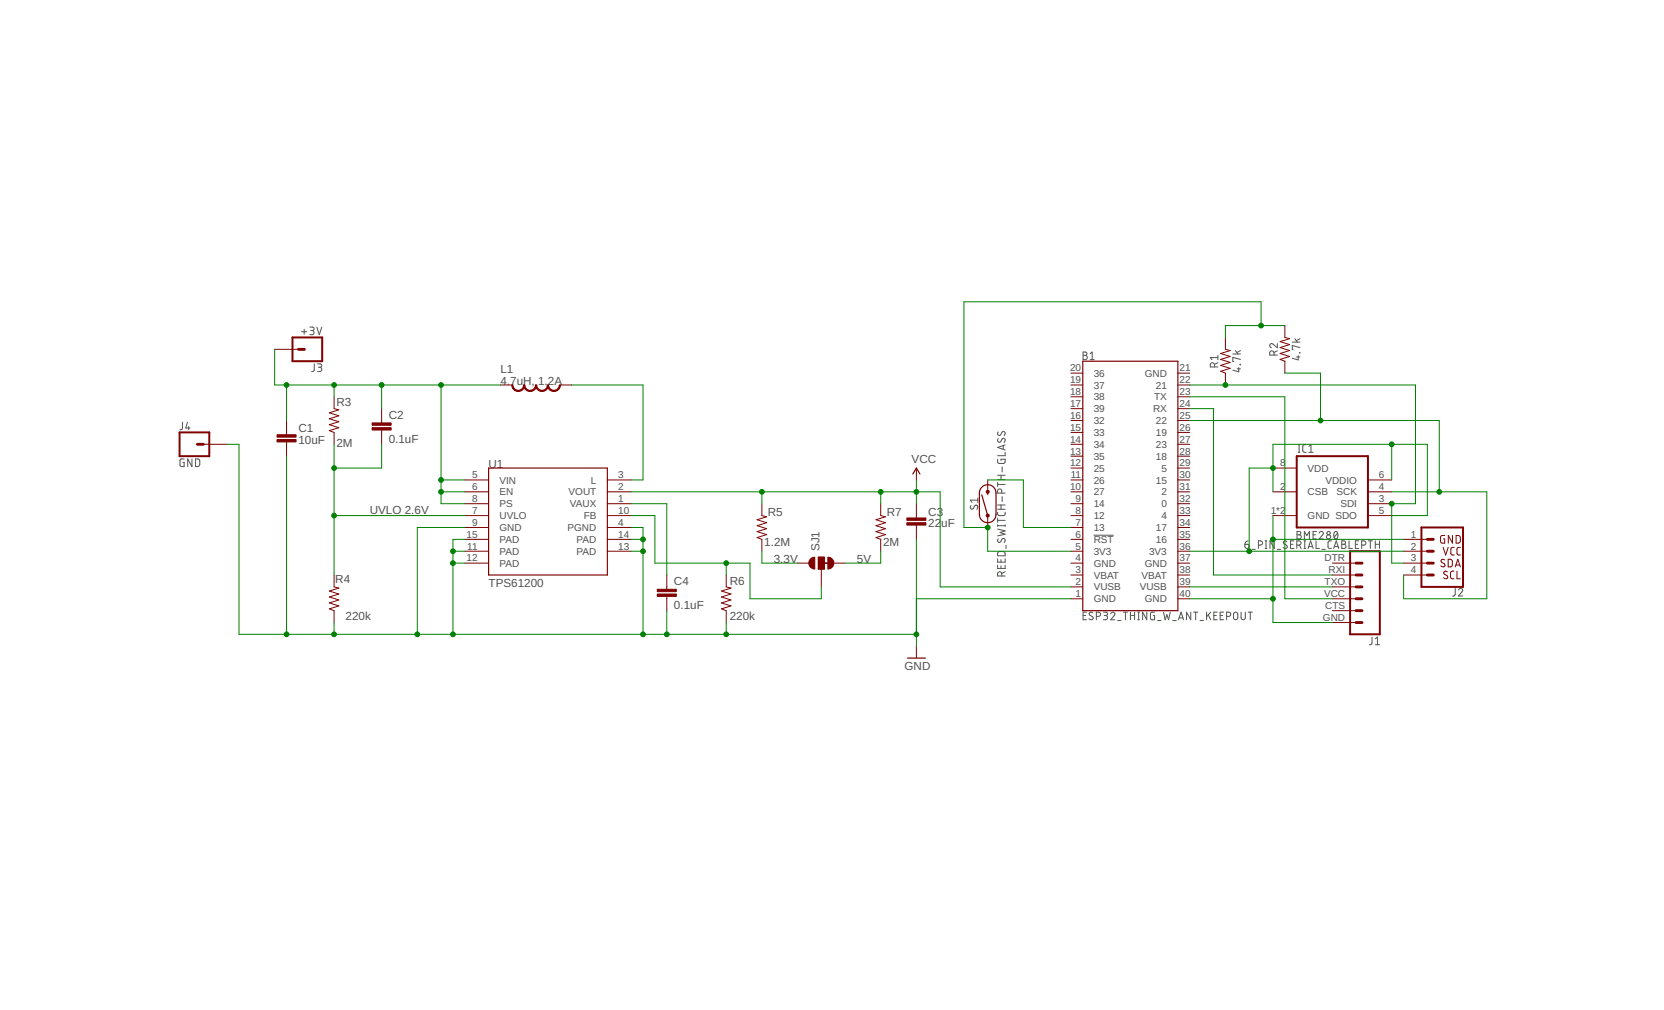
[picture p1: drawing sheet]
<svg xmlns="http://www.w3.org/2000/svg" width="356mm" height="216mm" viewBox="0 0 356 216" stroke-linecap="round" stroke-linejoin="round" font-family="sans-serif">
<g fill="none" stroke="#505050" stroke-width=".21">
<path d="M64.5 70.9h1.1M65 70.4v1.1M66.2 69.9h.6a.37 .37 0 0 1 .3 .4 .37 .37 0 0 1-.3 .4h-.4M66.7 70.7a.44 .44 0 0 1 .4 .4 .44 .44 0 0 1-.4 .4h-.5M67.2 77.8l-.1 1.4-.1 .2h-.4M67.7 69.9l.5 1.6 .6-1.6M67.9 77.8h.5a.36 .36 0 0 1 .4 .3 .36 .36 0 0 1-.4 .4h-.3M68.3 78.5a.46 .46 0 0 1 .5 .5 .46 .46 0 0 1-.5 .4h-.4M231.5 75.2h.4a.36 .36 0 0 1 .4 .4 .36 .36 0 0 1-.4 .4 .46 .46 0 0 1 .5 .4 .46 .46 0 0 1-.5 .5h-.4zM231.5 76h.4M233 76.9h.8M233 75.6l.4-.4v1.7"/>
<path d="M259.5 78.4v-.4a.46 .46 0 0 0-.4-.5 .46 .46 0 0 0-.5 .5v.4h1.7M260.3 77.5l-.8 .4M260.3 76.4h-1.7l.4 .5M260.3 76v.9M263.5 75.7h1.6M264 75l.5 .7M264.4 78.8h.7M264.7 78.6v.9l-1.2-.4M265 77.9l.1 .1zM265.1 76.8l-1.6-.4v.9h.2M265.1 75l-.8 .4M272.2 75.9v-.5a.46 .46 0 0 0-.4-.4 .46 .46 0 0 0-.5 .4v.5h1.7"/>
<path d="M273 73.4v.9l-.9-.7a.44 .44 0 0 0-.7 .1 .44 .44 0 0 0 .3 .6M273 75l-.8 .4M276.2 73.1h1.6M276.7 72.4l.5 .7M277.1 76.3h.7M277.4 76v.9l-1.2-.3M277.7 75.4h.1zM277.8 74.3l-1.6-.4v.8h.2M277.8 72.4l-.8 .4M39 90.2v1.4l-.5 .3M39.3 98.1h-.6l-.2 .2v1.1l.2 .3h.6v-.9h-.2M40.1 90.2l-.4 1.3h.9"/>
<path d="M40.3 91.1v.8M41 98.1v1.6l-.9-1.6v1.6M41.8 98.1h.6l.3 .3v.9l-.3 .4h-.6zM213.2 98.2v.6l.2 .2 1 .1 .4-.3v-.6h-.9v.2M213.3 93.8a.42 .42 0 0 0-.1 .5 .42 .42 0 0 0 .6 .2l.3-.6a.38 .38 0 0 1 .5-.2 .38 .38 0 0 1 .2 .6l-.2 .3M213.3 92.3a.41 .41 0 0 0-.1 .6 .41 .41 0 0 0 .6 .1l.3-.6a.38 .38 0 0 1 .5-.1 .38 .38 0 0 1 .2 .5l-.2 .3M214.2 99.8v1.1M214.4 95.2v.9M214.8 96.7v.7h-1.6M214.8 95.1l-1.6 .6 1.6 .5M277.4 96.7h.4M277.4 95.1h.4"/>
<path d="M277.6 95.1v1.6M279.1 95.1h-.5l-.2 .3 .1 1.2 .6 .1M279.7 96.7h.9M279.7 95.4l.5-.3v1.6M207.5 108.1a.41 .41 0 0 0-.1 .5 .41 .41 0 0 0 .5 .2l.4-.6a.38 .38 0 0 1 .5-.2 .38 .38 0 0 1 .1 .5l-.2 .4M209 106.9h-1.7l.4 .5M209 106.5v.9M213.2 109.5v.5l.4 .2h1l.2-.2v-.5M213.2 103.1v.9M213.2 110.8v.9M213.2 112.2v.3M213.2 119.4v.8h1.6v-.8"/>
<path d="M213.2 113.1l1.6 .4-1.1 .3 1.1 .4-1.6 .4M213.2 112.4h1.6M213.2 111.2h1.6M213.2 108.9h1.6M213.2 107.9h1.6M213.2 103.6h1.6M213.2 102.5h1.6M213.2 101.6h1.6M213.3 118l.3-.1h.9l.3 .3v.6h-1.6zM213.3 115.2a.41 .41 0 0 0-.1 .6 .41 .41 0 0 0 .6 .1l.3-.6a.41 .41 0 0 1 .6-.1 .41 .41 0 0 1 0 .6l-.1 .2M213.9 101.6v.9M213.9 107.9v1"/>
<path d="M213.9 119.6v.6M214.1 105.4v-.5a.44 .44 0 0 0-.5-.4 .44 .44 0 0 0-.4 .4v.5h1.6M214.2 106.2v1M214.8 112.2v.3M215 116.5v.8M233.7 114.4h4.3M266 116.4h.6a.45 .45 0 0 1 .3 .5 .45 .45 0 0 1-.5 .3 .45 .45 0 0 1-.4-.4zM266.8 115.6l-.5 .2-.3 .6M267.5 117.4h.7M268.9 116.5h.5a.46 .46 0 0 0 .4-.4 .46 .46 0 0 0-.4-.5h-.5v1.6M270.4 115.6h.3M270.4 117.2h.3"/>
<path d="M270.6 115.6v1.6M272.3 115.6v1.6l-.9-1.6v1.6M272.9 117.4h.8M275 115.8a.41 .41 0 0 0-.6-.2 .41 .41 0 0 0-.1 .6l.6 .4a.44 .44 0 0 1 0 .7 .44 .44 0 0 1-.7-.3M275.8 116.4h.5M276.5 115.6h-.7v1.6h.7M277.1 116.5h.5a.46 .46 0 0 0 .4-.4 .46 .46 0 0 0-.4-.5h-.5v1.6M277.2 113.6h.4a.36 .36 0 0 1 .4 .4 .36 .36 0 0 1-.4 .3 .44 .44 0 0 1 .5 .5 .44 .44 0 0 1-.5 .4h-.4zM277.2 114.3h.4M277.7 116.5l.3 .7M278.7 115.6h.3M278.7 117.2h.3"/>
<path d="M278.7 115.2v-1.6l.6 .9 .5-.9v1.6M278.8 115.6v1.6M279.5 117.2l.6-1.6 .5 1.6M279.7 116.8h.8M280.6 114.3h.5M281.2 115.6v1.6h.8M281.3 113.6h-.7v1.6h.7M281.9 114a.44 .44 0 0 1 .6-.4 .44 .44 0 0 1 .2 .7l-.8 .9h.9M282.5 117.4h.7M284.5 115.6l-.5 .1-.2 .3v1l.2 .2h.5M285 117.2l.6-1.6 .5 1.6M285.1 116.8h.9"/>
<path d="M285.2 113.7l.3-.1a.95 .95 0 0 1 0 1.6 .98 .98 0 0 1-.3-1.5zM285.8 114l-.7 .9M286.7 115.6h.5a.37 .37 0 0 1 .3 .4 .37 .37 0 0 1-.3 .4 .44 .44 0 0 1 .4 .4 .44 .44 0 0 1-.4 .4h-.5zM286.7 116.4h.5M288.3 115.6v1.6h.7M289.6 116.4h.6M290.4 115.6h-.8v1.6h.8M291 116.5h.5a.46 .46 0 0 0 .4-.4 .46 .46 0 0 0-.4-.5h-.5v1.6M292.4 115.6h.9M292.8 115.6v1.6M293.9 116.4h.9M293.9 115.6v1.6"/>
<path d="M294.8 115.6v1.6M213.2 120.8v.7h1.6v-.7M213.9 121v.5M214.1 123.1v-.4a.44 .44 0 0 0-.5-.5 .44 .44 0 0 0-.4 .5v.4h1.6M214.8 122.2l-.7 .4M231.5 131.6h.5M232.2 130.9h-.7v1.6h.7M233.5 131l-.2-.1a.38 .38 0 0 0-.5 .1 .38 .38 0 0 0 .1 .5l.5 .3a.4 .4 0 0 1 .1 .6 .4 .4 0 0 1-.6 0l-.2-.2M234.3 131.8h.5a.46 .46 0 0 0 .4-.5 .46 .46 0 0 0-.4-.4h-.5v1.6M235.8 130.9h.5a.36 .36 0 0 1 .4 .3 .36 .36 0 0 1-.4 .4h-.3M236.2 131.6a.46 .46 0 0 1 .5 .4 .46 .46 0 0 1-.5 .5h-.4M237.3 131.2a.45 .45 0 0 1 .7-.3 .45 .45 0 0 1 .1 .7l-.8 .9h1"/>
<path d="M238.8 132.7h.8M240.1 130.9h.9M240.5 130.9v1.6M241.6 131.6h.9M241.6 130.9v1.6M242.5 130.9v1.6M243.1 132.5h.4M243.1 130.9h.4M243.3 130.9v1.6M245.1 130.9v1.6l-.9-1.6v1.6M246.7 130.9h-.6l-.2 .2v1l.2 .4h.6v-.9h-.2M247.4 132.7h.7"/>
<path d="M248.6 130.9l.4 1.6 .4-1.1 .3 1.1 .4-1.6M250.6 132.7h.8M251.8 132.5l.6-1.6 .5 1.6M252 132.1h.8M254.5 130.9v1.6l-.9-1.6v1.6M255.1 130.9h.9M255.5 130.9v1.6M256.5 132.7h.7M257.9 130.9v1.6M258.2 131.5l.5 1M258.7 130.9l-.8 .9M259.4 131.6h.5"/>
<path d="M260.1 130.9h-.7v1.6h.7M260.8 131.6h.5M261.5 130.9h-.7v1.6h.7M262.1 131.8h.5a.46 .46 0 0 0 .4-.5 .46 .46 0 0 0-.4-.4h-.5v1.6M263.7 131l.4-.1 .3 .1 .1 1a.46 .46 0 0 1-.4 .5 .46 .46 0 0 1-.5-.5zM265.2 130.9v1.1a.46 .46 0 0 0 .5 .5 .46 .46 0 0 0 .4-.5v-1.1M266.7 130.9h.9M267.2 130.9v1.6M293.2 136.2v1.4l-.2 .2h-.3M293.9 137.8h.9M293.9 136.5l.5-.3v1.6M311 125.8l-.1 1.4-.2 .2h-.3"/>
<path d="M311.7 126.1a.44 .44 0 0 1 .6-.3 .44 .44 0 0 1 .1 .7l-.7 .9h.9"/>
<circle cx="283.9" cy="114" r=".36"/>
<circle cx="283.9" cy="114.8" r=".46"/>
</g>
<path d="M175.5 120.4h2.6" fill="none" stroke="#800000" stroke-width=".34"/>
<g fill="none" stroke="#800000" stroke-width=".21">
<path d="M58.7 74.7h5.1M228.9 79.8h2.5M251.7 79.8h2.6M261.9 72.1v2.6l1 .2-2 .7 2 .6-2 .6 2 .7-2 .6 2 .6-2 .7 1 .4v2.5M274.6 69.6v2.5l1 .3-2 .6 2 .7-2 .6 2 .6-2 .7 2 .6-2 .6 1 .4v2.6M43.5 95h5M61.2 89.9v3M61.2 94.5v3M71.4 84.8v2.6l1 .2-2 .6 2 .7-2 .6 2 .6-2 .7 2 .6-2 .7 1 .3v2.6M81.6 87.4v3M81.6 91.9v3.1M107 82.3h2.5"/>
<path d="M119.6 82.3h2.6M228.9 97.5h2.5M228.9 95h2.5M228.9 92.4h2.5M228.9 89.9h2.5M228.9 87.4h2.5M228.9 84.8h2.5M228.9 82.3h2.5M251.7 97.5h2.6M251.7 95h2.6M251.7 92.4h2.6M251.7 89.9h2.6"/>
<path d="M251.7 87.4h2.6M251.7 84.8h2.6M251.7 82.3h2.6M99.3 117.8h5.1M99.3 115.3h5.1M99.3 112.8h5.1M99.3 110.2h5.1M99.3 107.7h5.1M99.3 105.1h5.1M99.3 102.6h5.1M129.8 117.8h5.1M129.8 115.3h5.1"/>
<path d="M129.8 112.8h5.1M129.8 110.2h5.1M129.8 107.7h5.1M129.8 105.1h5.1M129.8 102.6h5.1M162.8 107.7v2.5l1 .3-2 .6 2 .6-2 .7 2 .6-2 .6 2 .7-2 .6 1 .4v2.5M174.9 119.1h1.2v2.5h-1.2zM188.2 107.7v2.5l1 .3-2 .6 2 .6-2 .7 2 .6-2 .6 2 .7-2 .6 1 .4v2.5M195.8 100.1v2.5M195.8 107.7v3M195.8 112.2v3.1M211.1 102.6v3.2"/>
<path d="M211.1 110.2v2.6M228.9 117.8h2.5M228.9 115.3h2.5M228.9 112.8h2.5M228.9 110.2h2.5M228.9 107.7h2.5M228.9 105.1h2.5M228.9 102.6h2.5M228.9 100.1h2.5M251.7 117.8h2.6M251.7 115.3h2.6M251.7 112.8h2.6"/>
<path d="M251.7 110.2h2.6M251.7 107.7h2.6M251.7 105.1h2.6M251.7 102.6h2.6M251.7 100.1h2.6M272 110.2h5.1M272 105.1h5.1M272 100.1h5.1M292.3 110.2h5.1M292.3 107.7h5.1M292.3 105.1h5.1M292.3 102.6h5.1"/>
<path d="M300 117.8h5M300 115.3h5M308.4 117l.5 1.6 .6-1.6M308.7 119.7a.41 .41 0 0 0-.6-.1 .41 .41 0 0 0-.1 .6l.6 .3a.44 .44 0 0 1 0 .7 .44 .44 0 0 1-.7-.3M308.7 114.5h-.5l-.3 .2-.1 1 .3 .4h.6v-.9h-.2M309.5 119.5l.6 .1 .2 .2v1.1l-.2 .3h-.6zM310.4 114.5v1.6l-.9-1.6v1.6M310.8 117l-.5 .1-.3 .3 .1 1 .2 .2h.5M311.2 114.5h.6l.2 .3 .1 .9-.3 .4h-.6zM312.1 117l-.5 .1-.2 .3v1l.2 .2h.5M71.4 122.9v2.6l1 .2-2 .6 2 .7-2 .6 2 .6-2 .7 2 .6-2 .7 1 .3v2.6M99.3 120.4h5.1"/>
<path d="M142.5 122.9v3.1M142.5 127.5v3M155.2 122.9v2.6l1 .2-2 .6 2 .7-2 .6 2 .6-2 .7 2 .6-2 .7 1 .3v2.6M170.4 120.4h2.6M175.5 121.6v3.9M178.1 120.4h2.5M195.8 138.1v2.6M228.9 128h2.5M228.9 125.5h2.5M228.9 122.9h2.5M228.9 120.4h2.5M251.7 128h2.6"/>
<path d="M251.7 125.5h2.6M251.7 122.9h2.6M251.7 120.4h2.6M284.7 128h5.1M284.7 125.5h5.1M284.7 122.9h5.1M284.7 120.4h5.1M284.7 130.5h5.1M284.7 133.1h5.1M300 122.9h5M300 120.4h5M309.3 122.2l-.2-.1a.37 .37 0 0 0-.5 .2 .37 .37 0 0 0 .1 .5l.5 .2a.38 .38 0 0 1 .1 .6 .38 .38 0 0 1-.5 .1l-.3-.2"/>
<path d="M310.7 122.1l-.6 .1-.1 .2v1.1l.2 .2h.5M311 121.2l.5-1.7 .6 1.7M311.1 120.8h.8M311.4 122.1v1.6h.7"/>
</g>
<path d="M231.4 77.2h20.3v53.3h-20.3zM104.4 100.1h25.4v22.8h-25.4zM195.1 101.3l.7-1.2 .8 1.2M209.8 105.8l1.3 4.4M209.8 104.1a1.76 1.76 0 0 1 2-.4 1.76 1.76 0 0 1 1.1 1.7v4.6a1.78 1.78 0 0 1-1.8 1.7 1.78 1.78 0 0 1-1.8-1.7v-4.6l.1-.7zM193.9 140.7h3.8" fill="none" stroke="#800000" stroke-width=".25"/>
<g fill="#800000" stroke="#800000" stroke-width=".21">
<path d="M176.9 119.1a1.27 1.27 0 0 1 1.3 1.3 1.27 1.27 0 0 1-1.3 1.2z" fill-rule="evenodd"/>
<path d="M173.2 119.5l.5-.3 .4-.1v2.5a1.27 1.27 0 0 1-1.1-.7 1.27 1.27 0 0 1 .2-1.4z" fill-rule="evenodd"/>
<path d="M118.4 83.4l.7-.2 .3-.4 .1-.5h.3a1.41 1.41 0 0 1-1.4 1.4z" fill-rule="evenodd"/>
<path d="M117 82.3h.2l.5 .9 .7 .2v.3a1.41 1.41 0 0 1-1.4-1.4z" fill-rule="evenodd"/>
<path d="M115.8 83.4l.7-.2 .4-.4 .1-.5h.2a1.41 1.41 0 0 1-1.4 1.4z" fill-rule="evenodd"/>
<path d="M114.4 82.3h.3l.4 .9 .7 .2v.3a1.45 1.45 0 0 1-1.4-1.4z" fill-rule="evenodd"/>
<path d="M113.3 83.4l.7-.2 .3-.4 .1-.5h.3a1.41 1.41 0 0 1-1.4 1.4z" fill-rule="evenodd"/>
<path d="M111.9 82.3h.2l.5 .9 .7 .2v.3a1.45 1.45 0 0 1-1.4-1.4z" fill-rule="evenodd"/>
<path d="M111.9 82.3h.2a1.41 1.41 0 0 1-1.3 1.4v-.3l.9-.4z" fill-rule="evenodd"/>
<path d="M109.4 82.3h.2l.3 .7 .4 .3 .5 .1v.3a1.41 1.41 0 0 1-1.4-1.4z" fill-rule="evenodd"/>
<circle cx="211.1" cy="110.2" r=".33"/>
<circle cx="211.1" cy="105.1" r=".33"/>
</g>
<path d="M62.5 72.1h6.4v5.1h-6.4zM38.4 92.4h6.3v5.1h-6.3zM277.1 97.5h15.2v15.3h-15.2zM288.5 117.8h6.4v17.8h-6.4zM303.8 112.8h8.9v12.7h-8.9z" fill="none" stroke="#800000" stroke-width=".42"/>
<path d="M63.8 74.7h1.2M42.2 95h1.3M305 117.8h1.3M305 115.3h1.3M289.8 125.5h1.3M289.8 122.9h1.3M289.8 120.4h1.3M289.8 130.5h1.3M289.8 128h1.3M289.8 133.1h1.3M305 122.9h1.3M305 120.4h1.3" fill="none" stroke="#800000" stroke-width=".61"/>
<g fill="#800000" stroke="#800000" stroke-width=".21">
<path d="M193.8 111.7h4.1v.5h-4.1z"/>
<path d="M193.8 110.7h4.1v.5h-4.1z"/>
<path d="M79.5 91.4h4.1v.5h-4.1z"/>
<path d="M79.5 90.4h4.1v.5h-4.1z"/>
<path d="M140.5 127h4v.5h-4z"/>
<path d="M140.5 126h4v.5h-4z"/>
<path d="M174.9 119.1h1.2v2.5h-1.2z"/>
<path d="M59.2 94h4.1v.5h-4.1z"/>
<path d="M59.2 92.9h4.1v.6h-4.1z"/>
</g>
<g fill="none" stroke="#008000" stroke-width=".21">
<path d="M58.7 74.7v7.6h48.3M269.5 69.6v-5.1h-63.5v48.3h5.1v5h17.8M274.6 79.8h7.6v10.1M274.6 69.6h-12.7v2.5M48.5 95h2.6v40.6h144.7M61.2 82.3v7.6M61.2 97.5v38.1M71.4 82.3v2.5M71.4 95v27.9M81.6 95v5.1h-10.2M81.6 82.3v5.1M94.3 82.3v25.4h5"/>
<path d="M122.2 82.3h15.2v20.3h-2.5M254.3 84.8h20.3v43.2h10.1M254.3 82.3h48.2v25.4h-5.1v12.7h2.6M254.3 89.9h53.3v15.2M254.3 87.4h5v35.5h25.4M297.4 95v7.6M71.4 110.2h27.9M94.3 105.1h5M94.3 102.6h5M96.8 117.8h2.5M99.3 115.3h-2.5v20.3M99.3 112.8h-10.1v22.8"/>
<path d="M134.9 110.2h5.1v10.2h20.3v7.6h15.2v-2.5M134.9 115.3h2.5M134.9 117.8h2.5M134.9 105.1h66v20.4h28M134.9 107.7h7.6v15.2M134.9 112.8h2.5v22.8M162.8 117.8v2.6h7.6M162.8 105.1v2.6M188.2 117.8v2.6h-7.6M188.2 105.1v2.6M195.8 102.6v5.1M195.8 115.3v22.8"/>
<path d="M211.1 102.6h7.6v10.2h10.2M254.3 117.8h45.7M272 105.1v-10.1h33v15.2h-7.6M272 110.2v22.9h12.7M272 115.3h28M272 100.1h-5v17.7M297.4 105.1h20.3v22.9h-17.7v-5.1M71.4 133.1v2.5M96.8 120.4h2.5M142.5 130.5v5.1M155.2 120.4v2.5M155.2 133.1v2.5"/>
<path d="M195.8 128h33.1M254.3 128h17.7M254.3 125.5h30.4"/>
</g>
<g fill="#008000" stroke="#008000" stroke-width=".21">
<circle cx="272" cy="128" r=".51"/>
<circle cx="272" cy="115.3" r=".51"/>
<circle cx="272" cy="100.1" r=".51"/>
<circle cx="297.4" cy="95" r=".51"/>
<circle cx="267" cy="117.8" r=".51"/>
<circle cx="282.2" cy="89.9" r=".51"/>
<circle cx="307.6" cy="105.1" r=".51"/>
<circle cx="261.9" cy="82.3" r=".51"/>
<circle cx="297.4" cy="107.7" r=".51"/>
<circle cx="71.4" cy="110.2" r=".51"/>
<circle cx="71.4" cy="100.1" r=".51"/>
<circle cx="155.2" cy="120.4" r=".51"/>
<circle cx="71.4" cy="82.3" r=".51"/>
<circle cx="61.2" cy="82.3" r=".51"/>
<circle cx="94.3" cy="82.3" r=".51"/>
<circle cx="81.6" cy="82.3" r=".51"/>
<circle cx="94.3" cy="102.6" r=".51"/>
<circle cx="94.3" cy="105.1" r=".51"/>
<circle cx="61.2" cy="135.6" r=".51"/>
<circle cx="96.8" cy="117.8" r=".51"/>
<circle cx="96.8" cy="120.4" r=".51"/>
<circle cx="96.8" cy="135.6" r=".51"/>
<circle cx="137.4" cy="115.3" r=".51"/>
<circle cx="137.4" cy="117.8" r=".51"/>
<circle cx="137.4" cy="135.6" r=".51"/>
<circle cx="142.5" cy="135.6" r=".51"/>
<circle cx="195.8" cy="135.6" r=".51"/>
<circle cx="71.4" cy="135.6" r=".51"/>
<circle cx="89.2" cy="135.6" r=".51"/>
<circle cx="155.2" cy="135.6" r=".51"/>
<circle cx="195.8" cy="105.1" r=".51"/>
<circle cx="162.8" cy="105.1" r=".51"/>
<circle cx="188.2" cy="105.1" r=".51"/>
<circle cx="211.1" cy="112.8" r=".51"/>
<circle cx="269.5" cy="69.6" r=".51"/>
</g>
<g font-size="2.5" fill="#505050">
<text x="106.9" y="82.3">4.7uH, 1.2A</text>
<text x="106.9" y="79.7">L1</text>
<text x="71.9" y="86.9">R3</text>
<text x="83.1" y="89.5">C2</text>
<text x="63.8" y="95">10uF</text>
<text x="63.8" y="92.4">C1</text>
<text x="71.9" y="95.5">2M</text>
<text x="83.1" y="94.6">0.1uF</text>
<text x="104.4" y="100.1">U1</text>
<text x="194.8" y="99">VCC</text>
<text x="79" y="110">UVLO 2.6V</text>
<text x="164.1" y="110.2">R5</text>
<text x="189.5" y="110.2">R7</text>
<text x="198.4" y="112.8">22</text>
<text x="198.4" y="110.2">C3</text>
<text x="201.2" y="112.8">uF</text>
<text x="163.3" y="116.8">1.2M</text>
<text x="175.1" y="117.8" transform="rotate(-90 175.1 117.8)">SJ1</text>
<text x="188.7" y="116.8">2M</text>
<text x="71.6" y="124.7">R4</text>
<text x="104.4" y="125.4">TPS61200</text>
<text x="144" y="125.1">C4</text>
<text x="156" y="125">R6</text>
<text x="165.4" y="120.4">3.3V</text>
<text x="183.1" y="120.4">5V</text>
<text x="144" y="130.1">0.1uF</text>
<text x="73.8" y="132.6">220k</text>
<text x="156" y="132.6">220k</text>
<text x="193.3" y="143.2">GND</text>
</g>
<g font-size="2.1" fill="#505050">
<text x="228.7" y="81.9">19</text>
<text x="228.7" y="79.4">20</text>
<text x="233.7" y="83">37</text>
<text x="233.7" y="80.5">36</text>
<text x="244.6" y="80.5">GND</text>
<text x="247" y="83">21</text>
<text x="252.1" y="81.9">22</text>
<text x="252.1" y="79.4">21</text>
<text x="228.7" y="89.5">16</text>
<text x="228.7" y="87">17</text>
<text x="228.7" y="84.5">18</text>
<text x="233.7" y="88.1">39</text>
<text x="233.7" y="85.6">38</text>
<text x="246.4" y="88.1">RX</text>
<text x="246.6" y="85.6">TX</text>
<text x="252.1" y="89.5">25</text>
<text x="252.1" y="87">24</text>
<text x="252.1" y="84.5">23</text>
<text x="228.7" y="94.6">14</text>
<text x="228.7" y="92.1">15</text>
<text x="233.7" y="95.7">34</text>
<text x="233.7" y="93.2">33</text>
<text x="233.7" y="90.7">32</text>
<text x="247" y="95.7">23</text>
<text x="247" y="93.2">19</text>
<text x="247" y="90.7">22</text>
<text x="252.1" y="94.6">27</text>
<text x="252.1" y="92.1">26</text>
<text x="228.7" y="99.7">12</text>
<text x="228.7" y="97.2">13</text>
<text x="233.7" y="100.8">25</text>
<text x="233.7" y="98.3">35</text>
<text x="247" y="98.3">18</text>
<text x="248.2" y="100.8">5</text>
<text x="252.1" y="99.7">29</text>
<text x="252.1" y="97.2">28</text>
<text x="273.6" y="99.7">8</text>
<text x="279.4" y="100.8">VDD</text>
<text x="100.9" y="104.8">6</text>
<text x="100.9" y="107.3">8</text>
<text x="100.9" y="102.2">5</text>
<text x="106.7" y="105.9">EN</text>
<text x="106.7" y="103.4">VIN</text>
<text x="121.5" y="105.9">VOUT</text>
<text x="126.3" y="103.4">L</text>
<text x="132.1" y="102.2">3</text>
<text x="132.1" y="107.3">1</text>
<text x="132.1" y="104.8">2</text>
<text x="228.7" y="104.8">10</text>
<text x="228.8" y="102.2">11</text>
<text x="229.8" y="107.3">9</text>
<text x="233.7" y="105.9">27</text>
<text x="233.7" y="103.4">26</text>
<text x="247" y="103.4">15</text>
<text x="248.2" y="105.9">2</text>
<text x="252.1" y="107.3">32</text>
<text x="252.1" y="104.8">31</text>
<text x="252.1" y="102.2">30</text>
<text x="273.6" y="104.8">2</text>
<text x="279.4" y="105.9">CSB</text>
<text x="283.2" y="103.4">VDDIO</text>
<text x="285.6" y="105.9">SCK</text>
<text x="294.7" y="102.2">6</text>
<text x="294.7" y="107.3">3</text>
<text x="294.7" y="104.8">4</text>
<text x="100.9" y="112.4">9</text>
<text x="100.9" y="109.9">7</text>
<text x="106.7" y="113.5">GND</text>
<text x="106.7" y="108.4">PS</text>
<text x="106.7" y="111">UVLO</text>
<text x="121.3" y="113.5">PGND</text>
<text x="121.8" y="108.4">VAUX</text>
<text x="124.7" y="111">FB</text>
<text x="132.1" y="109.9">10</text>
<text x="132.1" y="112.4">4</text>
<text x="229.8" y="112.4">7</text>
<text x="229.8" y="109.9">8</text>
<text x="233.7" y="113.5">13</text>
<text x="233.7" y="111">12</text>
<text x="233.7" y="108.4">14</text>
<text x="247" y="113.5">17</text>
<text x="248.2" y="111">4</text>
<text x="248.2" y="108.4">0</text>
<text x="252.1" y="112.4">34</text>
<text x="252.1" y="109.9">33</text>
<text x="271.6" y="109.9">1*2</text>
<text x="279.4" y="111">GND SDO</text>
<text x="286.5" y="108.4">SDI</text>
<text x="294.7" y="109.9">5</text>
<text x="99.7" y="114.9">15</text>
<text x="99.8" y="117.5">11</text>
<text x="106.7" y="116.1">PAD</text>
<text x="106.7" y="118.6">PAD</text>
<text x="123.2" y="118.6">PAD</text>
<text x="123.2" y="116.1">PAD</text>
<text x="132.1" y="117.5">13</text>
<text x="132.1" y="114.9">14</text>
<text x="229.8" y="117.5">5</text>
<text x="229.8" y="114.9">6</text>
<text x="233.7" y="118.6">3V3</text>
<text x="233.7" y="116.1">RST</text>
<text x="245.6" y="118.6">3V3</text>
<text x="247" y="116.1">16</text>
<text x="252.1" y="117.5">36</text>
<text x="252.1" y="114.9">35</text>
<text x="301.5" y="114.9">1</text>
<text x="301.5" y="117.5">2</text>
<text x="99.7" y="120">12</text>
<text x="106.7" y="121.1">PAD</text>
<text x="229.8" y="125.1">2</text>
<text x="229.8" y="122.6">3</text>
<text x="229.8" y="120">4</text>
<text x="233.7" y="123.7">VBAT</text>
<text x="233.7" y="121.1">GND</text>
<text x="244" y="123.7">VBAT</text>
<text x="244.6" y="121.1">GND</text>
<text x="252.1" y="125.1">39</text>
<text x="252.1" y="122.6">38</text>
<text x="252.1" y="120">37</text>
<text x="283.1" y="120">DTR</text>
<text x="283.1" y="125.1">TXO</text>
<text x="283.9" y="122.6">RXI</text>
<text x="301.5" y="120">3</text>
<text x="301.5" y="122.6">4</text>
<text x="229.8" y="127.6">1</text>
<text x="233.7" y="128.7">GND</text>
<text x="233.7" y="126.2">VUSB</text>
<text x="243.6" y="126.2">VUSB</text>
<text x="244.6" y="128.7">GND</text>
<text x="252.1" y="127.6">40</text>
<text x="283" y="127.6">VCC</text>
<text x="283.2" y="130.2">CTS</text>
<text x="282.7" y="132.7">GND</text>
</g>
</svg>
